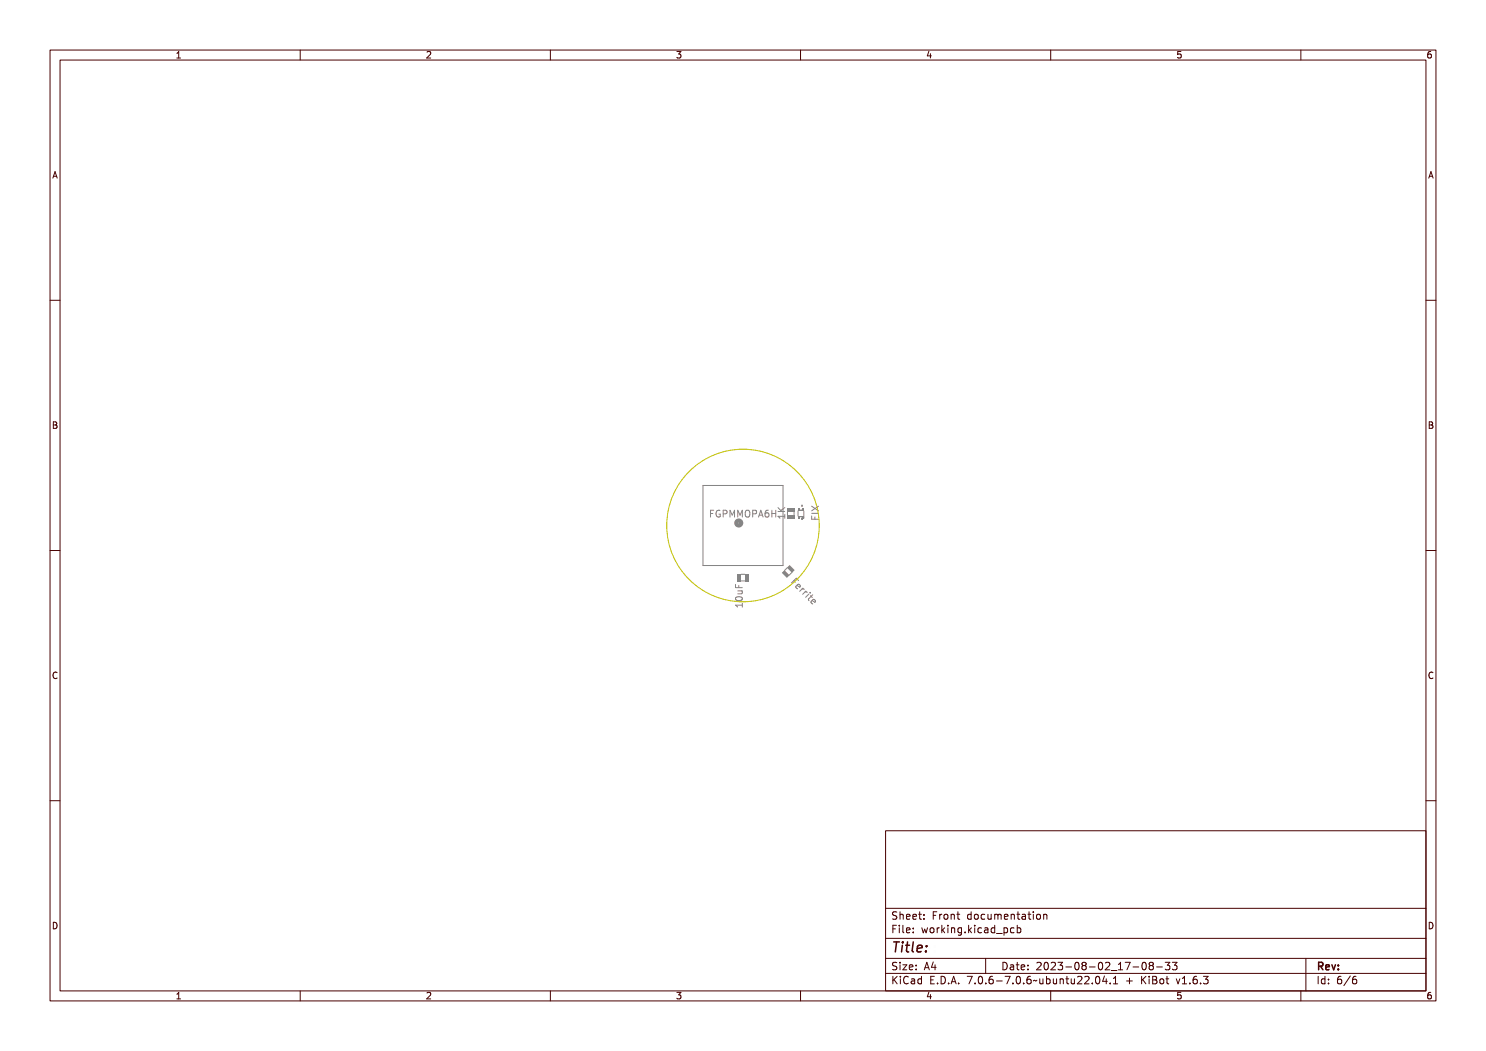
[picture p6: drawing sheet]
<svg xmlns="http://www.w3.org/2000/svg" width="297mm" height="210mm" viewBox="0 0 297 210" stroke-linecap="round" stroke-linejoin="round" font-family="sans-serif">
<g fill="none" stroke="#848484" stroke-width=".2">
<path d="M141.9 102h.7v.2h-.6v.4h.6v.1h-.6v.7h-.1zM143 102.2a.38 .38 0 0 1 .4-.2 .38 .38 0 0 1 .3 .3l-.3-.1a.51 .51 0 0 0-.4 .5 .51 .51 0 0 0 .5 .5v-.4h-.1v-.1h.3v.6a.62 .62 0 0 1-.8-.1 .62 .62 0 0 1 0-.9zM144 102h.4a.43 .43 0 0 1 .4 .6 .43 .43 0 0 1-.6 .2v.6h-.2zM144.2 102.2h.2a.25 .25 0 0 1 .3 .2 .25 .25 0 0 1-.3 .3h-.2zM145 102h.2l.3 .7 .2-.7h.2v1.4h-.1v-1.2l-.3 .7h-.1l-.2-.7v1.2h-.2zM146.1 102h.2l.3 .7 .2-.7h.2v1.4h-.1v-1.2l-.3 .7h-.1l-.2-.7v1.2h-.2zM147 116.8v.6h1.4M147.1 116.6h.1v.6h.4v-.5h.2v.5h.6v.2h-1.3zM147.1 119.4a.73 .73 0 0 1 1.3 .3 .77 .77 0 0 1-1.4-.1zM147.2 118.9a.83 .83 0 0 1 1.2 .4 .77 .77 0 0 1-.6 .4 .77 .77 0 0 1-.7-.4zM147.2 119.2a.6 .6 0 0 1 1.1 .2 .6 .6 0 0 1-1.1-.2zM147.3 102.2a.53 .53 0 0 1 .7 0 .53 .53 0 0 1 .1 .7 .47 .47 0 0 1-.6 .5 .47 .47 0 0 1-.3-.7z"/>
<path d="M147.4 117.8h1v.2h-.1a.32 .32 0 0 1 .1 .4 .32 .32 0 0 1-.4 .2h-.6v-.2h.8l.1-.2-.2-.2h-.7zM147.5 118.1h.9M147.5 102.2a.56 .56 0 0 1 .5 .5 .56 .56 0 0 1-.3 .6l-.3-.3zM147.7 117v.4M148.1 116.1h.8M148.1 114.8h.8M148.2 118.1l.2 .2-.1 .3-.8 .1M148.4 102h.4a.43 .43 0 0 1 .4 .6 .43 .43 0 0 1-.6 .2v.6h-.2zM148.6 102.2h.2a.25 .25 0 0 1 .2 .2 .25 .25 0 0 1-.2 .3h-.2zM149.7 102h.2l.5 1.4h-.2l-.1-.4h-.5l-.1 .4h-.2zM149.8 102.2l.2 .7h-.3zM150.6 102.2a.34 .34 0 0 1 .4-.2 .34 .34 0 0 1 .3 .2 .39 .39 0 0 0-.5 0 .39 .39 0 0 0-.1 .5 .43 .43 0 0 1 .6 .2 .43 .43 0 0 1-.3 .5 .43 .43 0 0 1-.5-.5z"/>
<path d="M151.6 102h.2v.6h.5v-.6h.2v1.4h-.2v-.7h-.5v.7h-.2zM153 102.5h.4l.3 .2-.1 .6h-.6M153.6 102h-.4l-.2 .3M154.3 102.6h.8M154.3 102v1.3M159 115.5l.5 .5-.1 .2-.4-.5-.3 .3 .4 .4-.1 .1-.4-.4-.4 .5-.2-.2zM159.1 116.8a.45 .45 0 0 1 .7-.1 .45 .45 0 0 1-.1 .7l-.5-.5a.38 .38 0 0 0-.1 .5 .38 .38 0 0 0 .4 .2 .45 .45 0 0 1-.6-.2 .45 .45 0 0 1 .2-.6zM159.3 116.8a.27 .27 0 0 1 .4 0 .27 .27 0 0 1 0 .4zM159.7 118.1l.7-.7 .1 .1-.2 .1h.1a.26 .26 0 0 1 .3 .1 .26 .26 0 0 1 0 .3 .33 .33 0 0 0-.2-.3 .33 .33 0 0 0-.4 .1l-.3 .4zM160.4 118.8l.7-.7 .1 .1-.1 .2h.1a.26 .26 0 0 1 .3 .1 .26 .26 0 0 1 0 .3 .33 .33 0 0 0-.2-.3 .33 .33 0 0 0-.4 .1l-.4 .3zM161.1 119.5l.1-.1 .2 .2 .5-.5-.2-.2 .1-.1 .3 .3-.6 .6 .2 .3v.1zM162.2 103.1v.7h1.4"/>
<path d="M162.2 102.6h1.4M162.2 101.2l1.4 .9M162.3 118.7l.1 .2-.1 .1-.2-.1zM162.3 103.1h.2v.6h.4v-.5h.1v.5h.6v.2h-1.3zM162.3 102.1h.2v.3h1v-.3h.1v.7h-.1v-.2h-1v.2h-.2zM162.3 100.9l.6 .4 .7-.5v.2l-.5 .4 .5 .3v.2l-.7-.4-.6 .4v-.2l.5-.3-.5-.3zM162.4 119.6l.1-.1 .2 .2 .2-.2 .1 .1-.2 .2 .3 .3-.1 .1-.3-.3-.4 .5 .2 .3-.1 .1-.3-.4 .5-.6zM162.9 103.3v.5M163.6 101.2l-1.4 .9M147.1 120.2h1.2v-.3h.1v.8h-.1v-.3h-1v.3h-.1zM148.4 120.5v.8M148.4 120.9h-1.4l.4 .4"/>
<path d="M162.9 120.6a.45 .45 0 0 1 .7 0 .45 .45 0 0 1-.1 .7l-.5-.5a.38 .38 0 0 0 0 .4 .38 .38 0 0 0 .3 .2 .45 .45 0 0 1-.5-.2 .45 .45 0 0 1 .1-.6zM163.1 120.7a.27 .27 0 0 1 .4 0 .27 .27 0 0 1 0 .4z"/>
<circle cx="147.8" cy="119.3" r=".12"/>
<circle cx="151" cy="102.9" r=".29"/>
</g>
<g fill="#848484">
<path d="M148.9 114.7h.7v1.4h-.7z" fill-rule="evenodd"/>
<path d="M147.4 114.7h.8v1.4h-.8z" fill-rule="evenodd"/>
</g>
<g fill="none" stroke="#848484" stroke-width=".2">
<path d="M159.5 102.1v1M159.7 101.7l.4 .3 .3-.3M159.7 103.5l.4-.3 .3 .3M160.7 102.1v1.4"/>
<circle cx="160.5" cy="103.4" r=".1"/>
</g>
<g fill="#848484">
<path d="M160.4 103.5l.3 .1z" fill-rule="evenodd"/>
<path d="M160.4 101.6h.3v.5h-.3z" fill-rule="evenodd"/>
<path d="M160.4 103.1h.3v.3h-.3z" fill-rule="evenodd"/>
<path d="M160.3 103.1h.1v.2h-.1z" fill-rule="evenodd"/>
<path d="M160.3 101.8h.1v.3h-.1z" fill-rule="evenodd"/>
<path d="M159.9 103.1h.4v.2h-.4z" fill-rule="evenodd"/>
<path d="M159.9 101.9h.4v.2h-.4z" fill-rule="evenodd"/>
<path d="M159.8 103.1h.1v.2h-.1z" fill-rule="evenodd"/>
<path d="M159.8 101.8h.1v.3h-.1z" fill-rule="evenodd"/>
<path d="M159.5 103.1h.3v.5h-.3z" fill-rule="evenodd"/>
<path d="M159.5 101.6h.3v.5h-.3z" fill-rule="evenodd"/>
</g>
<path d="M157.3 113.5l-.5 .5M158.3 114.4l-.6 .5" fill="none" stroke="#848484" stroke-width=".2"/>
<g fill="#848484">
<path d="M157.3 113.4l.5-.5 1 1-.5 .6z" fill-rule="evenodd"/>
<path d="M156.3 114.5l.5-.6 1 1-.5 .6z" fill-rule="evenodd"/>
</g>
<path d="M140.5 97h16v16h-16zM158.7 102.2v.8" fill="none" stroke="#848484" stroke-width=".2"/>
<circle cx="147.7" cy="104.5" r=".5" fill="none" stroke="#848484" stroke-width=".81"/>
<g fill="#848484">
<path d="M157.3 101.5h1.5v.7h-1.5z" fill-rule="evenodd"/>
<path d="M157.3 102.9h1.5v.8h-1.5z" fill-rule="evenodd"/>
</g>
<circle cx="148.5" cy="105" r="15.2" fill="none" stroke="#c2c200" stroke-width=".2"/>
<g fill="none" stroke="#480000" stroke-width=".2">
<path d="M10 10h277v190h-277zM12 12h273v186h-273zM60 10v2M110 10v2M160 10v2M210 10v2M260 10v2M10 60h2M285 60h2M10 110h2M285 110h2M10 160h2"/>
<path d="M285 160h2M177 166h108v32h-108zM60 198v2M110 198v2M160 198v2M177 181.5h108M177 187.5h108M177 191.5h108M177 194.5h108M178.1 195.2h.2v.6l.6-.6h.3l-.6 .6 .6 .8h-.2l-.5-.7-.2 .2v.5h-.2zM178.2 185h.9v.2h-.7v.4h.6v.2h-.6v.7h-.2zM178.3 182.4l.5-.1h.2v.2a.31 .31 0 0 0-.5-.1 .31 .31 0 0 0 0 .5 .5 .5 0 0 1 .6 .6 .5 .5 0 0 1-.8 .2l-.1-.2a.34 .34 0 0 0 .4 .1 .34 .34 0 0 0 .1-.5 .47 .47 0 0 1-.5-.2 .47 .47 0 0 1 .1-.5z"/>
<path d="M178.3 192.5l.5-.1h.2v.2a.31 .31 0 0 0-.5-.1 .31 .31 0 0 0 0 .5 .5 .5 0 0 1 .6 .6 .5 .5 0 0 1-.8 .2l-.1-.2a.34 .34 0 0 0 .4 .1 .34 .34 0 0 0 .1-.5 .47 .47 0 0 1-.5-.2 .47 .47 0 0 1 .1-.5zM179.4 182.2h.2v.6a.35 .35 0 0 1 .4-.1 .35 .35 0 0 1 .2 .4v.6h-.2v-.8h-.4v.8h-.2zM179.5 185.4h.4v.9h.4v.2h-.9v-.2h.3v-.8h-.2zM179.5 192.8h.4v.9h.4v.1h-.9v-.1h.3v-.8h-.2zM179.5 195.6h.4v.9h.4v.1h-.9v-.1h.3v-.8h-.2zM179.7 184.9h.2v.3h-.2zM179.7 192.3h.2v.3h-.2zM179.7 195.1h.2v.3h-.2zM180.6 184.9h.4v1.3l.4 .1v.2l-.5-.2v-1.2h-.3zM180.6 192.8h.8l-.6 .9h.6v.1h-.8l.6-.9h-.6zM180.7 182.8l.1-.1a.49 .49 0 0 1 .5 0 .49 .49 0 0 1 .2 .5h-.8a.42 .42 0 0 0 .3 .4 .42 .42 0 0 0 .4-.1 .47 .47 0 0 1-.4 .3 .47 .47 0 0 1-.4-.3zM180.7 195.4a.4 .4 0 0 1 .4-.3 .4 .4 0 0 1 .4 .3 .56 .56 0 0 0-.8 .4 .56 .56 0 0 0 .5 .7l.3-.1a.43 .43 0 0 1-.5 .3 .43 .43 0 0 1-.4-.4v-.6z"/>
<path d="M180.8 182.9l.4-.1 .1 .3h-.6zM181.8 195.6l.3-.1a.43 .43 0 0 1 .5 .5v.6h-.1v-.1a.38 .38 0 0 1-.5 .2 .38 .38 0 0 1-.2-.5 .38 .38 0 0 1 .4-.2h.3a.35 .35 0 0 0-.3-.4 .35 .35 0 0 0-.4 .2zM181.9 182.8l.1-.1a.49 .49 0 0 1 .5 0 .49 .49 0 0 1 .2 .5h-.8a.42 .42 0 0 0 .3 .4 .42 .42 0 0 0 .5-.1 .47 .47 0 0 1-.5 .3 .47 .47 0 0 1-.4-.3zM181.9 185.5l.1-.1a.49 .49 0 0 1 .5 0 .49 .49 0 0 1 .2 .5h-.8a.42 .42 0 0 0 .3 .4 .42 .42 0 0 0 .5-.1 .47 .47 0 0 1-.5 .3 .47 .47 0 0 1-.4-.3zM181.9 192.9l.1-.1a.49 .49 0 0 1 .5 0 .49 .49 0 0 1 .2 .5h-.8a.42 .42 0 0 0 .3 .4 .42 .42 0 0 0 .5-.1 .47 .47 0 0 1-.5 .3 .47 .47 0 0 1-.4-.3zM182 196.2l.5-.1a.31 .31 0 0 1-.2 .4 .31 .31 0 0 1-.4-.1zM182 182.9l.4-.1 .1 .3h-.6zM182 185.6l.4-.1 .1 .3h-.6zM182 193l.4-.1 .1 .3h-.6zM183 195.7l.4-.2 .2 .2v-.6h.2v1.5h-.2v-.1a.42 .42 0 0 1-.5 .1 .42 .42 0 0 1-.2-.5zM183.2 195.8l.1-.1a.4 .4 0 0 1 .3 .4 .4 .4 0 0 1-.3 .4l-.2-.2zM183.2 182.3h.2v.4h.4v.1h-.4v.7l.4 .1v.1h-.4l-.1-.1-.1-.8h-.3v-.1h.3z"/>
<path d="M183.3 185.4h.2v.3h-.2zM183.3 186.2h.2v.3h-.2zM183.3 192.8h.2v.3h-.2zM183.3 193.6h.2v.2h-.2zM184.5 182.7h.2v.3h-.2zM184.5 183.5h.2v.2h-.2zM185.2 185.4h.2l.2 .8 .1-.5h.2l.2 .5 .1-.8h.2l-.2 1.1h-.2l-.2-.7-.2 .7h-.1zM185.4 195.2h.9v.2h-.7v.4h.6v.2h-.6v.5h.7v.1h-.9zM185.7 192.4h.2l.5 1.4h-.2l-.1-.3h-.5l-.1 .3h-.2zM185.8 192.6l.2 .7h-.4zM186.6 182.3h.9v.2h-.7v.4h.6v.2h-.6v.6h-.2zM186.8 185.6l.1-.1a.39 .39 0 0 1 .4 .4 .39 .39 0 0 1-.4 .4l-.1-.2z"/>
<path d="M186.9 196.4h.2v.2h-.2zM187.1 192.4h.2v.9h.2v.2h-.2v.3h-.2v-.3h-.6zM187.1 192.6v.7h-.4zM187.8 195.2a.76 .76 0 0 1 .9 .7 .76 .76 0 0 1-.9 .7zM188 195.4a.57 .57 0 0 1 .5 .5 .57 .57 0 0 1-.5 .6zM188 182.7h.2v.2v-.1a.29 .29 0 0 1 .3-.2 .29 .29 0 0 1 .3 .3 .37 .37 0 0 0-.5-.1 .37 .37 0 0 0-.1 .4v.5h-.2zM188 185.4h.2v.2v-.1a.29 .29 0 0 1 .3-.2 .29 .29 0 0 1 .3 .3 .37 .37 0 0 0-.5-.1 .37 .37 0 0 0-.1 .4v.6h-.2zM189.1 184.9h.1v.9l.5-.4h.2l-.4 .4 .5 .7h-.2l-.4-.6-.2 .1v.5h-.1zM189.2 182.9l.1-.1a.39 .39 0 0 1 .4 .4 .39 .39 0 0 1-.4 .4l-.1-.2zM189.3 196.4h.3v.2h-.3zM190.2 182.7h.2v.1a.35 .35 0 0 1 .4-.1 .35 .35 0 0 1 .3 .4v.6h-.2l-.1-.8h-.3l-.1 .8h-.2zM190.3 185.4h.4v.9h.4v.2h-.9v-.2h.4v-.8h-.3z"/>
<path d="M190.5 195.2h.3l.4 1.4h-.2l-.1-.3h-.5l-.1 .3h-.2zM190.6 184.9h.1v.3h-.1zM190.6 195.4l.2 .7h-.4zM191.4 185.4h.2v.1a.35 .35 0 0 1 .4-.1 .35 .35 0 0 1 .3 .4v.7h-.2l-.1-.9h-.3l-.1 .9h-.2zM191.7 182.3h.1v.4h.4v.1h-.4v.7l.4 .1v.1h-.4l-.1-.1v-.8h-.3v-.1h.3zM191.7 196.4h.3v.2h-.3zM192.7 185.5l.3-.2 .3 .2v-.1h.2v1a.53 .53 0 0 1-.8 .4v-.2a.36 .36 0 0 0 .4 .1 .36 .36 0 0 0 .2-.4l-.1 .1a.53 .53 0 0 1-.7-.3 .53 .53 0 0 1 .2-.6zM192.8 185.6l.1-.1a.39 .39 0 0 1 .4 .4 .39 .39 0 0 1-.4 .4l-.1-.2zM193.8 195.2h.9l-.5 1.4h-.2l.5-1.2h-.7zM193.9 182.8l.3-.2 .3 .2v-.6h.2v1.5h-.2v-.1a.42 .42 0 0 1-.6 .1 .42 .42 0 0 1-.1-.5zM194.1 182.8a.4 .4 0 0 1 .4 .4 .4 .4 0 0 1-.4 .4l-.2-.4zM194.1 186.2h.3v.3h-.3z"/>
<path d="M195.1 184.9h.2v.9l.4-.4h.3l-.5 .4 .5 .7h-.2l-.4-.6-.1 .1v.5h-.2zM195.2 182.9l.1-.1a.39 .39 0 0 1 .4 .4 .39 .39 0 0 1-.4 .4l-.1-.2zM195.3 196.4h.3v.2h-.3zM196.3 185.4h.5v.9h.3v.2h-.9v-.2h.4v-.8h-.3zM196.3 195.4a.57 .57 0 0 1 .7 0 .57 .57 0 0 1 .1 .8 .5 .5 0 0 1-.6 .5 .5 .5 0 0 1-.3-.8zM196.4 182.8a.39 .39 0 0 1 .4-.2 .39 .39 0 0 1 .3 .3 .4 .4 0 0 0-.6 0 .4 .4 0 0 0 0 .6 .4 .4 0 0 0 .6 0 .45 .45 0 0 1-.6 .3 .45 .45 0 0 1-.3-.6zM196.5 195.4a.61 .61 0 0 1 .4 1l-.1 .1a.61 .61 0 0 1-.4-1zM196.6 184.9h.2v.3h-.2zM197 191.5v3M197.4 182.7h.2v.8l.2 .1 .3-.2v-.7h.2v1h-.2v-.1a.35 .35 0 0 1-.4 .2 .35 .35 0 0 1-.3-.5zM197.6 185.5a.39 .39 0 0 1 .4-.2 .39 .39 0 0 1 .3 .3 .4 .4 0 0 0-.6 0 .4 .4 0 0 0 0 .6 .4 .4 0 0 0 .6 0 .45 .45 0 0 1-.6 .3 .45 .45 0 0 1-.3-.6zM197.7 196.4h.3v.2h-.3z"/>
<path d="M198.6 182.7l.5 .1 .3-.1 .2 1h-.2l-.1-.9-.2 .1v.8h-.1l-.2-.9-.1 .9h-.1zM198.7 185.4l.2-.1a.43 .43 0 0 1 .6 .5v.7h-.2v-.2a.38 .38 0 0 1-.5 .2 .38 .38 0 0 1-.2-.5 .38 .38 0 0 1 .5-.2h.2a.35 .35 0 0 0-.3-.4 .35 .35 0 0 0-.3 .2zM198.7 195.4a.38 .38 0 0 1 .4-.3 .38 .38 0 0 1 .3 .3 .43 .43 0 0 0-.5 0 .43 .43 0 0 0-.1 .5 .46 .46 0 0 1 .7 .1 .46 .46 0 0 1-.2 .6 .46 .46 0 0 1-.7-.2zM198.8 186l.5-.1a.31 .31 0 0 1-.1 .4 .31 .31 0 0 1-.4-.1zM199.9 185.5l.3-.2 .3 .2v-.6h.2v1.6h-.2v-.2a.42 .42 0 0 1-.5 .1 .42 .42 0 0 1-.2-.5zM199.9 182.8l.2-.1a.49 .49 0 0 1 .5 0 .49 .49 0 0 1 .1 .5h-.7a.42 .42 0 0 0 .2 .4 .42 .42 0 0 0 .5-.1 .47 .47 0 0 1-.4 .3 .47 .47 0 0 1-.5-.3zM200 196h.5v.2h-.5zM200 185.6l.1-.1a.39 .39 0 0 1 .4 .4 .39 .39 0 0 1-.4 .4l-.1-.2zM200.1 182.9l.3-.1 .2 .3h-.6zM200.1 192.4a.76 .76 0 0 1 1 .7 .76 .76 0 0 1-1 .7zM200.3 192.6a.57 .57 0 0 1 .6 .5 .57 .57 0 0 1-.6 .6zM200.9 186.8l1.2 .1z"/>
<path d="M201 195.2h.9l-.5 1.4h-.2l.5-1.2h-.7zM201.1 182.7h.1v.1a.35 .35 0 0 1 .5-.1 .35 .35 0 0 1 .2 .4v.6h-.2v-.8h-.4l-.1 .8h-.1zM201.4 192.8l.3-.1a.43 .43 0 0 1 .5 .5v.6h-.1v-.1a.38 .38 0 0 1-.5 .2 .38 .38 0 0 1-.2-.5 .38 .38 0 0 1 .4-.2h.3a.35 .35 0 0 0-.3-.4 .35 .35 0 0 0-.4 .2zM201.6 193.4l.5-.1a.31 .31 0 0 1-.2 .4 .31 .31 0 0 1-.4-.1zM202.2 185.4h.2v.1a.53 .53 0 0 1 .8 .3 .53 .53 0 0 1-.6 .7l-.2-.2v.6h-.2zM202.5 182.3h.2v.4h.4v.1h-.4v.7l.4 .1v.1h-.4l-.2-.1v-.8h-.3v-.1h.3zM202.5 185.6l.1-.1a.4 .4 0 0 1 .4 .4 .4 .4 0 0 1-.4 .4l-.2-.2zM202.5 196.4h.3v.2h-.3zM202.8 192.4h.2v.4h.4v.1h-.4v.7l.4 .1v.1h-.4l-.2-.1v-.8h-.3v-.1h.3zM203.5 182.7l.3-.1a.43 .43 0 0 1 .5 .5v.6h-.2v-.1a.38 .38 0 0 1-.5 .2 .38 .38 0 0 1-.2-.5 .38 .38 0 0 1 .5-.2h.2a.35 .35 0 0 0-.2-.4 .35 .35 0 0 0-.4 .2zM203.5 195.4a.57 .57 0 0 1 .8 0 .57 .57 0 0 1 0 .8 .5 .5 0 0 1-.6 .5 .5 .5 0 0 1-.3-.8zM203.6 185.5a.39 .39 0 0 1 .4-.2 .39 .39 0 0 1 .3 .3 .4 .4 0 0 0-.5 0 .4 .4 0 0 0 0 .6 .4 .4 0 0 0 .5 0 .45 .45 0 0 1-.6 .3 .45 .45 0 0 1-.2-.6z"/>
<path d="M203.7 183.3l.4-.1a.31 .31 0 0 1-.1 .4 .31 .31 0 0 1-.4-.1zM203.7 195.4a.61 .61 0 0 1 .4 1l-.1 .1a.61 .61 0 0 1-.3-1zM203.9 192.9l.1-.1a.49 .49 0 0 1 .5 0 .49 .49 0 0 1 .2 .5h-.8a.42 .42 0 0 0 .3 .4 .42 .42 0 0 0 .5-.1 .47 .47 0 0 1-.5 .3 .47 .47 0 0 1-.4-.3zM204 193l.4-.1 .1 .3h-.6zM204.7 184.9h.1v.6a.53 .53 0 0 1 .8 .3 .53 .53 0 0 1-.6 .7l-.2-.2v.2h-.1zM204.9 182.3h.2v.4h.4v.1h-.4v.7l.4 .1v.1h-.4l-.2-.1v-.8h-.3v-.1h.3zM204.9 185.6l.1-.1a.39 .39 0 0 1 .4 .4 .39 .39 0 0 1-.4 .4l-.1-.2zM204.9 196.4h.3v.2h-.3zM205.3 192.8h.2v.3h-.2zM205.3 193.6h.2v.2h-.2zM205.9 182.7h.5v.9h.3v.1h-.9v-.1h.4v-.8h-.3zM205.9 195.4a.38 .38 0 0 1 .4-.3 .38 .38 0 0 1 .3 .3 .43 .43 0 0 0-.5 0 .43 .43 0 0 0-.1 .5 .46 .46 0 0 1 .7 .1 .46 .46 0 0 1-.2 .6 .46 .46 0 0 1-.6-.2z"/>
<path d="M206.2 182.2h.2v.3h-.2zM207 196l1-.1a.49 .49 0 0 1-.8 .1l-.2 .2zM207.3 182.9l.1-.1a.39 .39 0 0 1 .4 .4 .39 .39 0 0 1-.4 .4l-.2-.2zM207.4 192.5a.53 .53 0 0 1 .8 .1 .53 .53 0 0 1-.3 .7l-.3 .4h.7v.1h-.9l.3-.5a.4 .4 0 0 0 .3-.4 .4 .4 0 0 0-.3-.4l-.3 .2zM208.3 182.7h.1v.1a.35 .35 0 0 1 .5-.1 .35 .35 0 0 1 .2 .4v.6h-.2v-.8h-.4l-.1 .8h-.1zM208.3 195.6h.1l.1 .8 .2 .1 .2-.2v-.7h.2v1h-.2v-.1a.35 .35 0 0 1-.4 .2 .35 .35 0 0 1-.2-.5zM208.7 192.6a.57 .57 0 0 1 .7 0 .57 .57 0 0 1 .1 .8 .5 .5 0 0 1-.6 .5 .5 .5 0 0 1-.3-.8zM208.9 192.6a.61 .61 0 0 1 .3 1l-.1 .1a.61 .61 0 0 1-.3-1zM209.5 195.1h.2v.6a.53 .53 0 0 1 .7 .3 .53 .53 0 0 1-.6 .7l-.1-.2v.1h-.2zM209.7 195.8l.1-.1a.4 .4 0 0 1 .4 .4 .4 .4 0 0 1-.4 .4l-.1-.2zM209.8 192.5a.53 .53 0 0 1 .8 .1 .53 .53 0 0 1-.3 .7l-.3 .4h.7v.1h-.9l.3-.5a.4 .4 0 0 0 .3-.4 .4 .4 0 0 0-.3-.4l-.3 .2zM210 198v2"/>
<path d="M210.7 195.6h.2v.8l.2 .1 .2-.2v-.7h.2v1h-.2v-.1a.35 .35 0 0 1-.4 .2 .35 .35 0 0 1-.2-.5zM211 192.4a.46 .46 0 0 1 .6 0 .46 .46 0 0 1 .1 .6l-.1 .1a.47 .47 0 0 1 .2 .7 .47 .47 0 0 1-.7 0l-.1-.2a.35 .35 0 0 0 .5 .1 .35 .35 0 0 0 0-.5h-.3v-.2a.29 .29 0 0 0 .4-.1 .29 .29 0 0 0-.1-.4 .29 .29 0 0 0-.4 .1h-.1zM211.9 195.6h.2v.1a.35 .35 0 0 1 .4-.1 .35 .35 0 0 1 .2 .4v.6h-.2v-.8h-.4v.8h-.2zM212.4 193.2h.5v.2h-.5zM213.3 195.2h.2v.4h.4v.1h-.4v.7l.4 .1v.1h-.4l-.2-.1v-.8h-.3v-.1h.3zM213.5 192.6a.57 .57 0 0 1 .7 0 .57 .57 0 0 1 .1 .8 .5 .5 0 0 1-.6 .5 .5 .5 0 0 1-.3-.8zM213.7 192.6a.61 .61 0 0 1 .3 1v.1a.61 .61 0 0 1-.4-1zM214.3 195.6h.2v.8l.2 .1 .2-.2v-.7h.2v1h-.2v-.1a.35 .35 0 0 1-.4 .2 .35 .35 0 0 1-.2-.5zM214.7 192.5a.41 .41 0 0 1 .7-.1 .41 .41 0 0 1-.2 .7 .42 .42 0 0 1 .2 .6 .42 .42 0 0 1-.7 0 .42 .42 0 0 1 .2-.6l-.3-.2zM215.5 195.3a.53 .53 0 0 1 .8 .1 .53 .53 0 0 1-.3 .7l-.3 .4h.6v.1h-.9l.4-.5a.4 .4 0 0 0 .3-.4 .4 .4 0 0 0-.3-.4l-.3 .2zM216 193.2h.5v.2h-.5zM216.7 195.3a.53 .53 0 0 1 .8 .1 .53 .53 0 0 1-.3 .7l-.3 .4h.6v.1h-.9l.4-.5a.4 .4 0 0 0 .3-.4 .4 .4 0 0 0-.3-.4l-.3 .2z"/>
<path d="M217.1 192.6a.57 .57 0 0 1 .7 0 .57 .57 0 0 1 .1 .8 .5 .5 0 0 1-.6 .5 .5 .5 0 0 1-.3-.8zM217.3 192.6a.61 .61 0 0 1 .3 1v.1a.61 .61 0 0 1-.4-1zM218.2 196.4h.2v.2h-.2zM218.2 192.5a.53 .53 0 0 1 .8 .1 .53 .53 0 0 1-.3 .7l-.3 .4h.7v.1h-.9l.3-.5a.4 .4 0 0 0 .4-.4 .4 .4 0 0 0-.4-.4l-.3 .2zM219.2 195.4a.57 .57 0 0 1 .7 0 .57 .57 0 0 1 .1 .8 .5 .5 0 0 1-.7 .5 .5 .5 0 0 1-.3-.8zM219.2 194.2l1.3 .1zM219.4 195.4a.61 .61 0 0 1 .3 1l-.1 .1a.61 .61 0 0 1-.3-1zM220.7 192.5l.5-.1v1.3h.3v.1h-.8v-.1h.3v-1.1h-.3zM220.8 195.2h.2v.9h.2v.2h-.2v.3h-.2v-.3h-.6zM220.8 195.4v.7h-.4zM221.8 196.4h.2v.2h-.2zM221.8 192.4h.9l-.5 1.4h-.2l.5-1.2h-.7z"/>
<path d="M222.8 195.3l.5-.1v1.3h.3v.1h-.8v-.1h.3v-1.1h-.3zM223.2 193.2h.5v.2h-.5zM224.3 192.6a.57 .57 0 0 1 .8 0 .57 .57 0 0 1 0 .8 .5 .5 0 0 1-.6 .5 .5 .5 0 0 1-.3-.8zM224.5 192.6a.61 .61 0 0 1 .4 1l-.1 .1a.61 .61 0 0 1-.3-1zM225.4 195.5h.2v.4h.4v.2h-.4v.4h-.2v-.4h-.4v-.2h.4zM225.5 192.5a.41 .41 0 0 1 .7-.1 .41 .41 0 0 1-.2 .7 .42 .42 0 0 1 .2 .6 .42 .42 0 0 1-.7 0 .42 .42 0 0 1 .2-.6l-.3-.2zM226.8 193.2h.5v.2h-.5zM227.5 195.2h.2v.6l.6-.6h.2l-.6 .6 .6 .8h-.2l-.5-.7-.1 .2v.5h-.2zM227.8 192.4a.46 .46 0 0 1 .7 0 .46 .46 0 0 1 0 .6l-.1 .1a.47 .47 0 0 1 .2 .7 .47 .47 0 0 1-.7 0l-.1-.2a.35 .35 0 0 0 .5 .1 .35 .35 0 0 0 0-.5h-.2v-.2a.29 .29 0 0 0 .4-.1 .29 .29 0 0 0-.2-.4 .29 .29 0 0 0-.4 .1h-.1zM228.8 195.6h.4v.9h.4v.1h-.9v-.1h.4v-.8h-.3zM229.1 192.4a.46 .46 0 0 1 .6 0 .46 .46 0 0 1 0 .6l-.1 .1a.47 .47 0 0 1 .2 .7 .47 .47 0 0 1-.7 0l-.1-.2a.35 .35 0 0 0 .5 .1 .35 .35 0 0 0 0-.5h-.2v-.2a.29 .29 0 0 0 .4-.1 .29 .29 0 0 0-.2-.4 .29 .29 0 0 0-.3 .1h-.1zM229.1 195.1h.1v.3h-.1z"/>
<path d="M229.9 195.2h.4a.35 .35 0 0 1 .5 .2 .35 .35 0 0 1-.3 .5 .41 .41 0 0 1 .3 .5 .41 .41 0 0 1-.5 .2h-.4zM230.1 196h.2a.27 .27 0 0 1 .3 .2 .27 .27 0 0 1-.3 .3h-.2zM230.1 195.4h.2a.23 .23 0 0 1 .3 .2 .23 .23 0 0 1-.3 .2h-.2zM231.2 193.2h1.1M231.3 195.8l.1-.1a.39 .39 0 0 1 .4 .4 .39 .39 0 0 1-.4 .4l-.1-.2zM232.6 195.2h.1v.4h.4v.1h-.4l.1 .7 .3 .1v.1h-.3l-.2-.1v-.8h-.3v-.1h.3zM232.9 192.3h.9l-.5 .6 .4 .1v.6l-.2 .2-.6-.2M234.3 192.3h.9l-.5 .6 .5 .1v.6l-.2 .2-.7-.2M234.6 195.6h.2l.3 .9 .4-.9h.2l-.4 1h-.3zM236 195.3l.5-.1v1.3h.3v.1h-.8v-.1h.3v-1.1h-.3zM237.4 196.4h.3v.2h-.3zM238.4 195.4a.38 .38 0 0 1 .4-.3 .38 .38 0 0 1 .3 .3 .43 .43 0 0 0-.5 0 .43 .43 0 0 0-.1 .5 .46 .46 0 0 1 .7 .1 .46 .46 0 0 1-.2 .6 .46 .46 0 0 1-.7-.2z"/>
<path d="M239.8 196.4h.3v.2h-.3zM240.7 195.2a.46 .46 0 0 1 .6 0 .46 .46 0 0 1 .1 .6l-.1 .1a.47 .47 0 0 1 .2 .7 .47 .47 0 0 1-.7 0l-.1-.2a.35 .35 0 0 0 .5 .1 .35 .35 0 0 0 0-.5l-.3-.1v-.1a.29 .29 0 0 0 .4-.1 .29 .29 0 0 0-.1-.4 .29 .29 0 0 0-.4 .1h-.1zM260 198v2M261 191.5v6.5M263.2 195.2h.8v.2h-.3v1.1h.3v.1h-.8v-.1h.3v-1.1h-.3zM264.4 195.7l.3-.2 .3 .2v-.6h.2v1.5h-.2v-.1a.42 .42 0 0 1-.5 .1 .42 .42 0 0 1-.2-.5zM264.6 195.8l.1-.1a.4 .4 0 0 1 .3 .4 .4 .4 0 0 1-.3 .4l-.2-.2zM265.9 195.6h.2v.3h-.2zM265.9 196.4h.2v.2h-.2zM268.1 195.4a.38 .38 0 0 1 .3-.3 .38 .38 0 0 1 .4 .3 .43 .43 0 0 0-.5 0 .43 .43 0 0 0-.2 .5 .46 .46 0 0 1 .7 .1 .46 .46 0 0 1-.2 .6 .46 .46 0 0 1-.6-.2zM269.9 195.2h.2l-.8 1.6h-.2zM270.5 195.4a.38 .38 0 0 1 .4-.3 .38 .38 0 0 1 .3 .3 .43 .43 0 0 0-.5 0 .43 .43 0 0 0-.2 .5 .46 .46 0 0 1 .7 .1 .46 .46 0 0 1-.2 .6 .46 .46 0 0 1-.6-.2z"/>
<circle cx="187" cy="185.9" r=".53"/>
<circle cx="189.4" cy="183.2" r=".53"/>
<circle cx="195.4" cy="183.2" r=".53"/>
<circle cx="196.7" cy="195.9" r=".13"/>
<circle cx="199.1" cy="196.2" r=".32"/>
<circle cx="203.9" cy="195.9" r=".13"/>
<circle cx="206.3" cy="196.2" r=".32"/>
<circle cx="207.4" cy="183.2" r=".53"/>
<circle cx="209" cy="193.1" r=".13"/>
<circle cx="213.8" cy="193.1" r=".13"/>
<circle cx="215" cy="193.4" r=".29"/>
<circle cx="215" cy="192.8" r=".25"/>
<circle cx="217.4" cy="193.1" r=".13"/>
<circle cx="219.5" cy="195.9" r=".13"/>
<circle cx="224.7" cy="193.1" r=".13"/>
<circle cx="225.9" cy="193.4" r=".29"/>
<circle cx="225.9" cy="192.8" r=".25"/>
<circle cx="231.5" cy="196.1" r=".53"/>
<circle cx="238.8" cy="196.2" r=".32"/>
<circle cx="268.5" cy="196.2" r=".32"/>
<circle cx="270.9" cy="196.2" r=".32"/>
</g>
<g fill="none" stroke="#480000" stroke-width=".3">
<path d="M178.1 188.4h1.4v.2h-.6v1.7h-.2v-1.7h-.6zM179.9 188.8h.7v1.3h.4v.2h-1.2v-.2h.5v-1.1h-.4zM180.3 188.3h.3v.3h-.3zM181.8 188.4h.2v.4h.6v.2h-.6v1l.6 .1v.2a.55 .55 0 0 1-.8-.5v-.8h-.4v-.2h.4zM183 188.3h.6l.1 1.6 .1 .2h.4v.2a.54 .54 0 0 1-.8-.5v-1.4h-.4zM184.8 189a.65 .65 0 0 1 .8-.1 .65 .65 0 0 1 .3 .7h-1.1a.56 .56 0 0 0 .4 .5 .56 .56 0 0 0 .6-.1v.2a.81 .81 0 0 1-1.1-.1 .81 .81 0 0 1 .1-1.1zM185 189.1l.4-.1 .2 .4h-.8zM186.7 188.9h.3v.4h-.3zM186.7 189.9h.3v.4h-.3zM263.1 192.4a.73 .73 0 0 1 .9 .2v.3l-.3 .3 .5 .6h-.2l-.3-.4-.2-.2h-.2v.6h-.2zM263.3 192.6h.2a.26 .26 0 0 1 .3 .2 .26 .26 0 0 1-.2 .3h-.3zM264.5 192.9l.1-.1a.49 .49 0 0 1 .5 0 .49 .49 0 0 1 .2 .5h-.8a.42 .42 0 0 0 .3 .4 .42 .42 0 0 0 .4-.1 .47 .47 0 0 1-.4 .3 .47 .47 0 0 1-.4-.3z"/>
<path d="M264.6 193l.3-.1 .2 .3h-.6zM265.5 192.8h.2l.3 .9 .3-.9h.2l-.4 1h-.2zM267.1 192.8h.2v.3h-.2zM267.1 193.6h.2v.2h-.2z"/>
</g>
<text font-size="2.7" fill="#480000" x="178" y="190.3">Title:</text>
<g font-size="2" fill="#480000">
<text x="178" y="183.7">Sheet: Front documentation</text>
<text x="178" y="186.5">File: working.kicad_pcb</text>
<text x="178" y="193.9">Size: A4</text>
<text x="178" y="196.6">KiCad E.D.A. 7.0.6-7.0.6~ubuntu22.04.1 + KiBot v1.6.3</text>
<text x="200" y="193.9">Date: 2023-08-02_17-08-33</text>
<text x="263" y="196.6">Id: 6/6</text>
<text x="263" y="193.9">Rev:</text>
</g>
<g font-size="1.8" fill="#848484">
<text x="141.6" y="103.4">FGPMMOPA6H</text>
<text x="156.9" y="103.9" transform="rotate(-90 156.9 103.9)">1K</text>
<text x="157.9" y="116.3" transform="rotate(45 157.9 116.3)">Ferrite</text>
</g>
<g font-size="1.7" fill="#480000">
<text x="35" y="11.7">1</text>
<text x="85" y="11.7">2</text>
<text x="135" y="11.7">3</text>
<text x="185" y="11.7">4</text>
<text x="235" y="11.7">5</text>
<text x="285" y="11.7">6</text>
<text x="10.5" y="35.7">A</text>
<text x="285.5" y="35.7">A</text>
<text x="10.5" y="85.6">B</text>
<text x="285.5" y="85.6">B</text>
<text x="10.5" y="135.7">C</text>
<text x="285.5" y="135.7">C</text>
<text x="10.5" y="185.6">D</text>
<text x="285.5" y="185.6">D</text>
<text x="35" y="199.7">1</text>
<text x="85" y="199.7">2</text>
<text x="135" y="199.7">3</text>
<text x="185" y="199.7">4</text>
<text x="235" y="199.7">5</text>
<text x="285" y="199.7">6</text>
</g>
<g font-size=".3" fill="#848484">
<text x="160.2" y="101.2">A</text>
<text x="160.2" y="103.8">C</text>
</g>
</svg>
